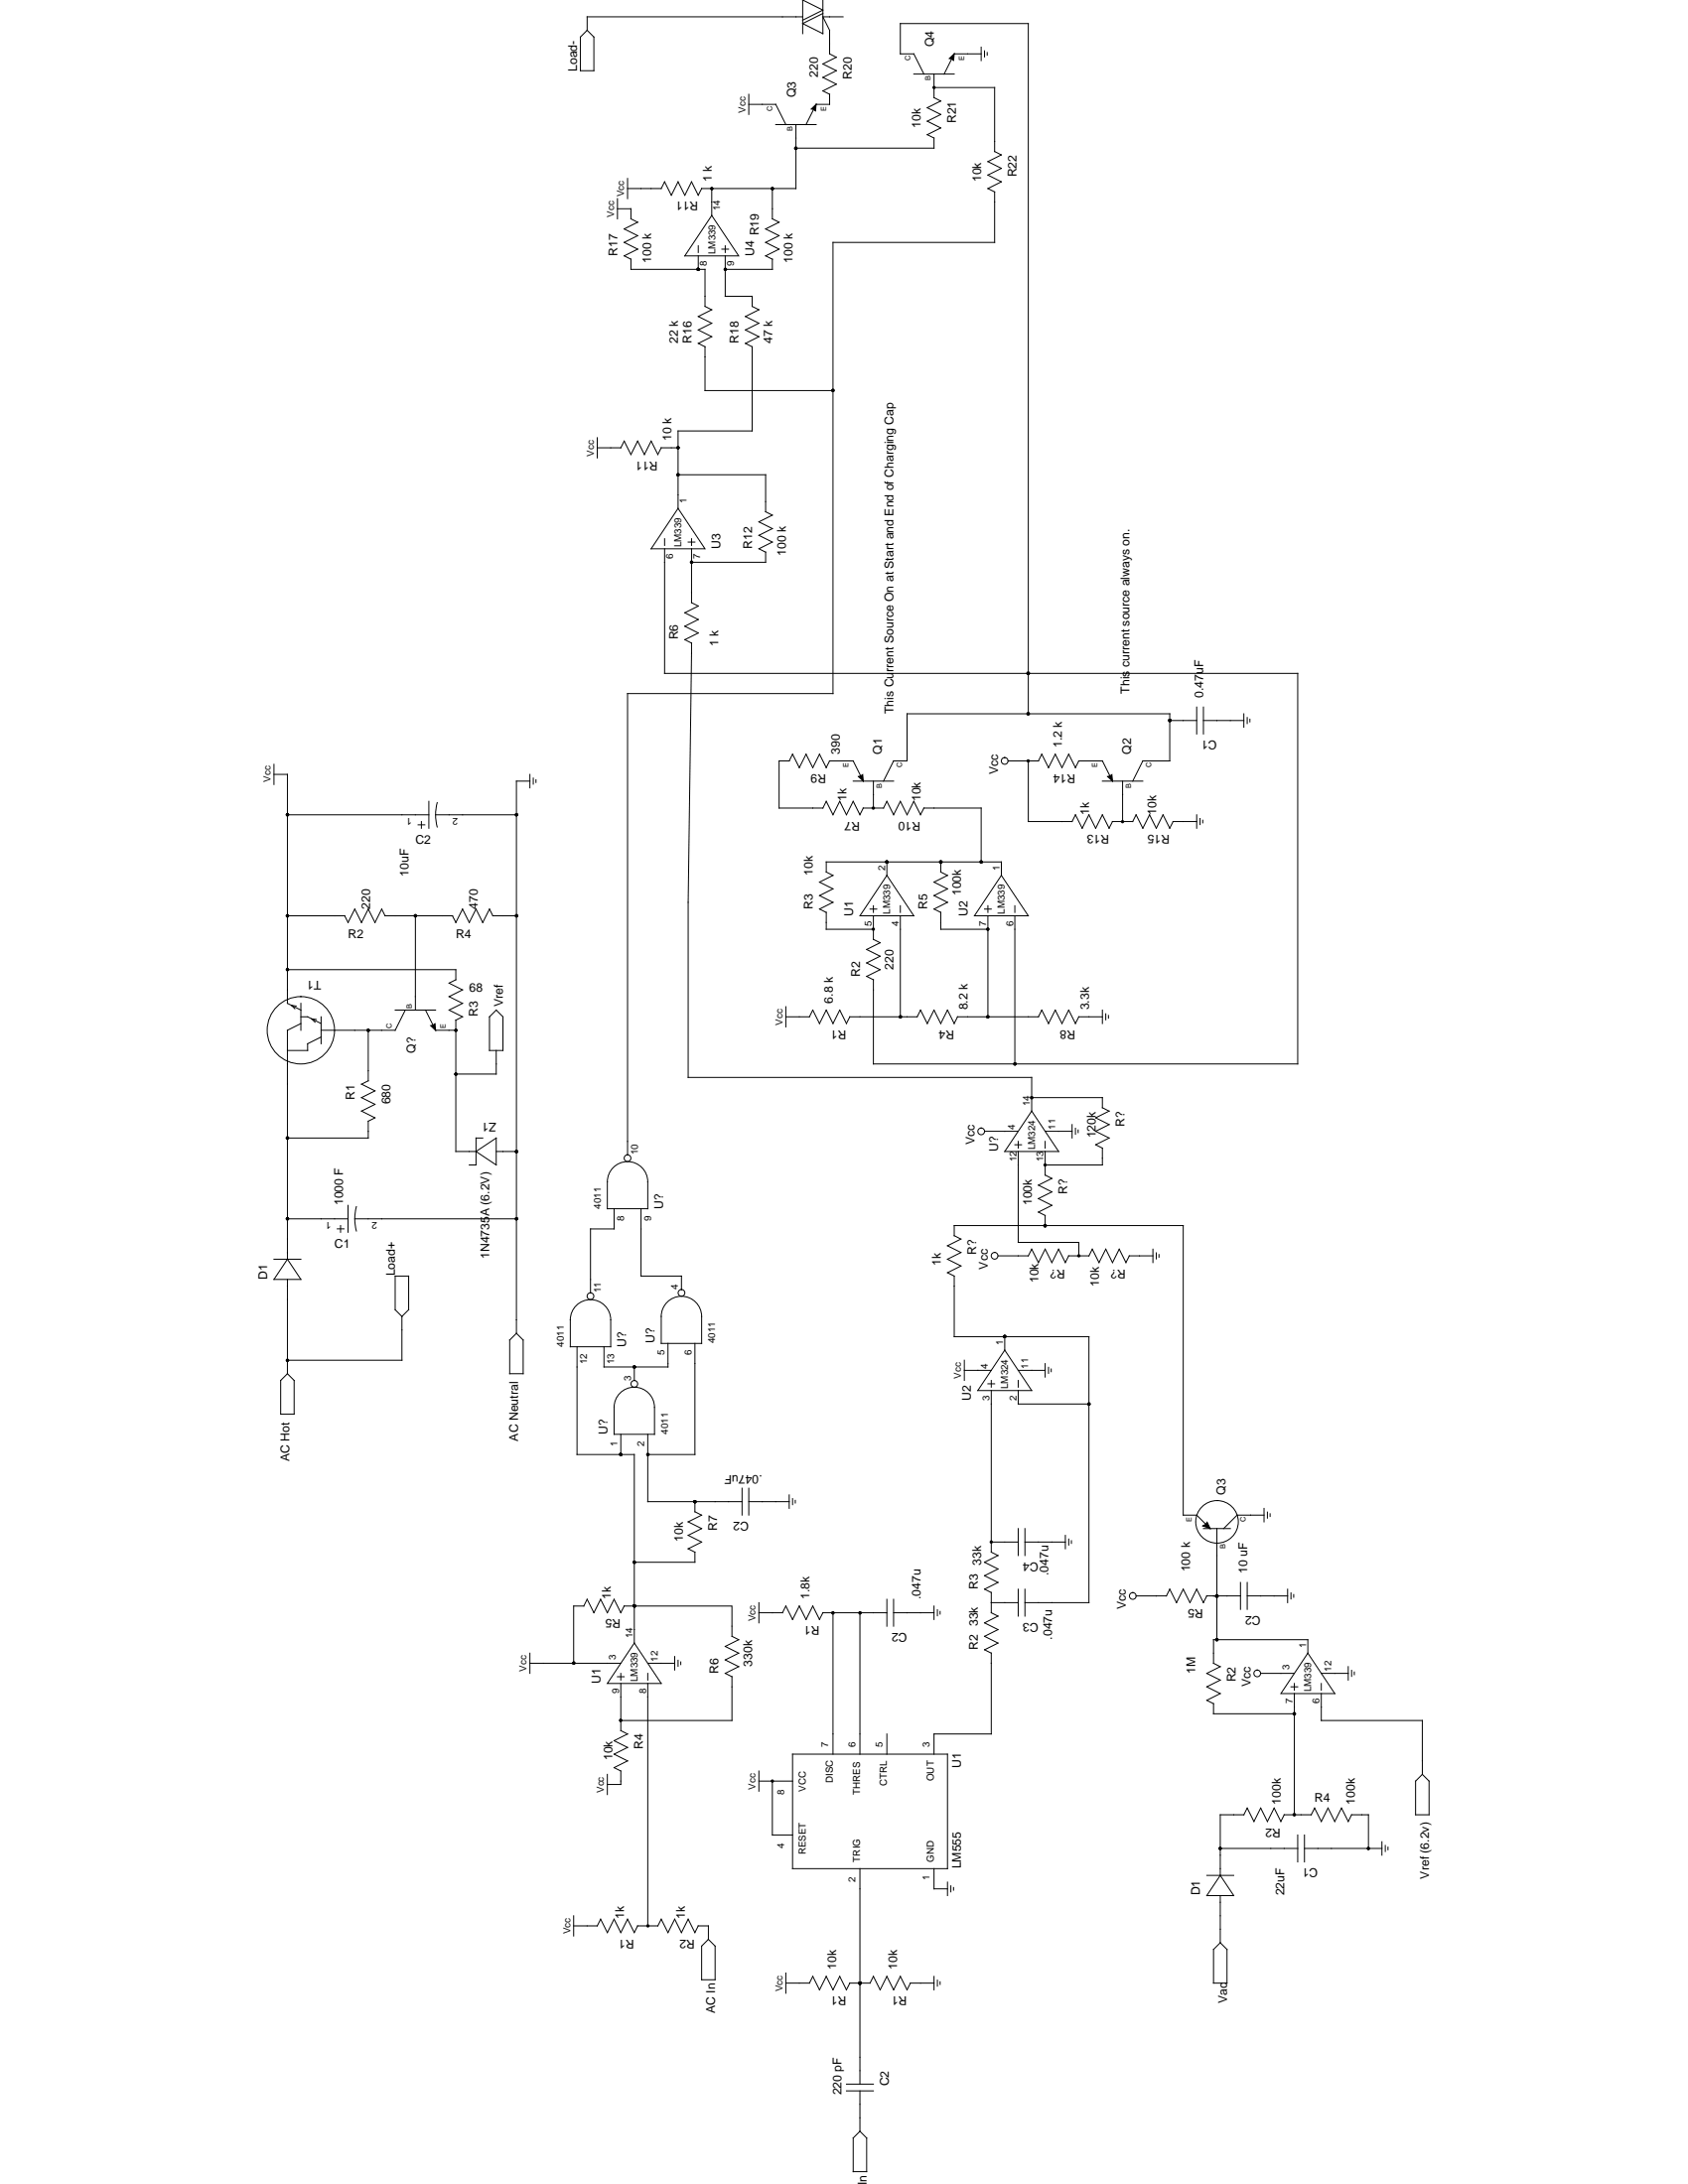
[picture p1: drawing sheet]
<svg xmlns="http://www.w3.org/2000/svg" width="216mm" height="279mm" viewBox="0 0 216 279" stroke-linecap="round" stroke-linejoin="round" font-family="sans-serif">
<g fill="none" stroke="#000" stroke-width=".13">
<path d="M105.2 0v4.3l-2.5-1.3 2.5-1.3M75.1 3.9l.9 .8v4.3h-1.8v-4.3zM95.8 12.1v2.5M95.8 13.4h3.4l1.3 2.5M99.2 15.9h5.2M101.8 15.9v8.2h-12.1M102.7 2.6l2.5-1.3-2.5-1.3v4.3M102.7 2.2h-27.6v1.7M103.8 13.9l.6-.6-.1 .9-.3-.2zM106.1 6.9l.9 .4-1.8 .9 1.8 .8-1.8 .9 1.8 .9-1.8 .8 .9 .5v1.3h-1.7l-1.3 2.5M107.8 2.2h-2.6l.9 1.7v3M116.9 9.5h5.1"/>
<path d="M118.2 9.5l-1.3-2.6h-1.7v-3.9h16.3v88.3M119.5 9.5v3M119.5 12.5l.8 .4-1.7 .9 1.7 .8-1.7 .9 1.7 .9-1.7 .8 .9 .5v1.3h-17.7M119.5 11.2h7.7v8.2M121.4 7.5l.6-.6v.8l-.3-.2zM125.5 6.9h-3.5l-1.2 2.6M125.5 6v1.8M125.9 6.5v.8M126.3 6.7v.4M127.2 19.4l.9 .4-1.7 .9 1.7 .8-1.7 .9 1.7 .9-1.7 .8 .8 .5v6.4h-20.7v57.7h-26.2v59M79 26.7h1.7v1.3l.9 .4-1.8 .9 1.8 .9-1.8 .8 1.8 .9-1.8 .8 .9 .5M79 25.4v2.6"/>
<path d="M80.3 22.8v2.6M80.3 24.1h4.3l.4-.8 .9 1.7 .8-1.7 .9 1.7 .9-1.7 .8 1.7 .4-.9M80.7 33.1v1.4h9.5v4.7l.8 .4-1.7 .9 1.7 .9-1.7 .8 1.7 .9-1.7 .8 .9 .5v5.6h16.3M89.3 31.4v.9M89.3 32.7v1.8M91 27.6l3.5 5.1h-6.9zM91 24.1v3.5M92.3 31.9h.9M92.8 31.4v.9M92.8 37.9h3.4v1.3l.9 .4-1.8 .9 1.8 .9-1.8 .8 1.8 .9-1.8 .8 .9 .4v10.8h-9.5v9.9M92.8 32.7v1.8M98.8 24.1v3.9l.8 .4-1.7 .9 1.7 .9-1.7 .8 1.7 .9-1.7 .8 .9 .5"/>
<path d="M98.8 33.1v1.4h-6v3.4M76.4 57.3h3l.4-.9 .9 1.7 .9-1.7 .8 1.7 .9-1.7 .8 1.7 .5-.8M76.4 56v2.6M86.7 57.3h-2.1M85 68.9v.9M85 70.2v15.9h81v50h-54.3v-10.8M86.7 65l3.5 5.2h-6.9zM86.7 60.7h11.2v4.8l.9 .4-1.7 .9 1.7 .8-1.7 .9 1.7 .8-1.7 .9 .8 .4M88 69.3h.9M88.5 68.9v.9M88.5 70.2v6.9l.8 .4-1.7 .9 1.7 .9-1.7 .8 1.7 .9-1.7 .8M97.9 70.6v1.3h-9.4"/>
<path d="M35 99.1h1.8v29.3l1.7 .8M35 97.8v2.6M67.8 99.9h-1.7v70.7M67.8 99.1v1.7M68.2 99.5v.8M68.6 99.8v.3M87.6 81.8l.9 .5-.5 33.1v22.4h44v4.3M109.1 99.9h5.2M109.8 99.3l.5-.2 .1 .8zM110.4 99.9l-1.3-2.6h-3l-.4 .9-.9-1.7-.8 1.7-.9-1.7-.9 1.7-.8-1.7-.5 .8h-1.3v6.1h5.6l.5-.9 .8 1.7 .9-1.7 .9 1.7 .8-1.7 .9 1.7 .4-.8M111.7 99.9v3.5M113 99.9l1.3-2.6h1.7v-6h33.6v6h-3.4l-1.3 2.6"/>
<path d="M131.5 97.3v7.8h5.6l.5-.9 .8 1.8 .9-1.8 .8 1.8 .9-1.8 .9 1.8 .4-.9M138 97.3h3l1.3 2.6M138 97.3l-.4 .9-.9-1.7-.9 1.7-.8-1.7-.9 1.7-.9-1.7-.4 .8h-3.9M141 99.9h5.2M141.7 99.3l.5-.2 .1 .8zM143.6 99.9v5.2M149.6 92.2h3.5M153.1 90.5v3.4M153.9 90.5v3.4M159.1 92.2h-5.2M159.1 91.3v1.7M159.5 91.8v.8"/>
<path d="M159.9 92v.3M36.8 104.2h18.1M36.8 117.2h7.3M44.1 117.2l.4 .8 .9-1.7 .8 1.7 .9-1.7 .9 1.7 .8-1.7 .5 .9h8.6l.4 .8 .9-1.7 .8 1.7 .9-1.7 .8 1.7 .9-1.7 .4 .9h3.1M53.1 117.2v12M53.5 105.5h.8M53.9 105.1v.9M54.9 102.5v3.5M55.7 104.2h10.4M55.9 102.7a6 6 0 0 0 0 3.1M105.7 118.9h6M110.4 103.4h2.6l.4-.9 .9 1.7 .9-1.7 .8 1.7 .9-1.7 .8 1.7 .5-.8"/>
<path d="M111.3 116.3h.8M111.7 115.9v.8M111.7 117.2v3l.9 .4-1.8 .9 1.8 .8-1.8 .9 1.8 .9-1.8 .8 .9 .4M113.4 110.3v1.7M113.4 112l3.5 5.2h-6.9zM115.2 115.9v.8M115.2 117.2v12.9M118.2 103.4h7.3v6.9M120.3 110.3v1.3l.9 .4-1.7 .9 1.7 .8-1.7 .9 1.7 .8-1.7 .9 .8 .4v2.2h6.1M125.9 116.3h.9M126.4 117.2v12.9M126.4 115.9v.8"/>
<path d="M128.1 112v-1.7h-22.4v1.3l.8 .4-1.7 .9 1.7 .8-1.7 .9 1.7 .8-1.7 .9 .9 .4v2.2M128.1 112l3.4 5.2h-6.9zM129.8 115.9v.8M129.8 117.2v18.9M142.3 105.1h2.6l.4-.9 .9 1.8 .8-1.8 .9 1.8 .9-1.8 .8 1.8 .4-.9M150 105.1h3.1M153.1 104.2v1.8M153.5 104.7v.8M153.8 104.9v.4M36.8 124.1h21.5v1.2l-.9 .5 1.8 .8-1.8 .9 1.8 .9-1.8 .8 1.8 .9-.9 .4M37.9 128.7l-.6-.1 .4 .4M38.5 130.1h.8l1.8 .8"/>
<path d="M38.5 130.9l-1.7 .9v29.3M38.5 128.4v3.4M40.5 130.4l-.6-.1 .4 .5M41.1 132.7l-1.8 .8v.9h-2.5M41.1 130.1v3.4M46.2 138.7l1.8 .9-1.8 .8 1.8 .9-1.8 .8 1.8 .9-.9 .4v2.2h-10.3M47.1 131.8v6.5l-.9 .4M50.5 129.2h5.2M51.8 129.2l-1.3 2.6h-9.4M54.4 129.2l1.3 2.6h2.6M55.1 131.2h.3l.2-.2 .1 .8zM58.3 130.5v16.8h2.6"/>
<path d="M63.5 134.4v3h-5.2M63.5 129.2l.8 .9v4.3h-1.7v-4.3zM100.5 130.1h3l.5-.9 .8 1.7 .9-1.7 .8 1.7 .9-1.7 .9 1.7 .4-.8h8.6l.4-.9 .9 1.7 .9-1.7 .8 1.7 .9-1.7 .8 1.7 .5-.8M100.5 128.8v2.6M122.5 130.1h10.3l.4-.9 .9 1.7 .9-1.7 .8 1.7 .9-1.7 .9 1.7 .4-.8M138 130.1h3M141 129.2v1.7M141.4 129.7v.8M141.8 129.9v.4M36.8 155.9h7.7M43.1 157.2h.9M43.6 156.8v.8"/>
<path d="M44.5 154.2v3.4M45.4 155.9h20.7M45.6 154.4a6 6 0 0 0 0 3.1M60.9 147.3l2.6-1.7v3.4zM61.7 145.6h-.8v3.4h-.9M63.5 147.3h2.6M78.3 149.6a2.58 2.58 0 0 1 2.8-.9 2.58 2.58 0 0 1 1.8 2.5v3.4h-5.2v-3.4l.1-.6 .1-.5zM78.5 154.6v2.6h-3v8.2M82 154.6v8.6h5.2v1.8M122.9 158.5l-.9-.4v-1.3h29.3v37h1.8l1.7 1.8M122.9 158.5l-1.7 .9 1.7 .8-1.7 .9 1.7 .9-1.7 .8 .8 .4v7.8h17.3v34h-8.2M129.8 146.4h.9"/>
<path d="M130.2 144.7h-4.3M130.2 146v.9M130.2 147.3v11.6h7.8v1.8M132 140.4h9v1.3M132 142.1l3.4 5.2h-6.9zM133.7 147.3v3l.8 .5M133.7 144.7h3.4M133.7 146v.9M134.5 150.8l-1.7 .8 1.7 .9-1.7 .8 1.7 .9-1.7 .9 .9 .4v1.3M137.1 143.9v1.7M137.6 144.3v.8M137.9 144.6v.3"/>
<path d="M141 141.7l.9 .4-1.8 .9 1.8 .9-1.8 .8 1.8 .9-1.8 .8 .9 .5v2.1h-7.3M147.5 159.8v1.7M35 161.1h3.5M35.9 176.6l.9-.9 .8 .9v4.3h-1.7zM36.8 163.7v12M36.8 161.1l1.7 2.6h-3.5zM50.5 163.2h1.8v4.4l-.9 .8-.9-.8zM51.4 168.4v5.6h-14.6M65.2 171.4l.9-.8 .8 .8v4.3h-1.7zM73.5 167.2a2.58 2.58 0 0 1 2.9-.8 2.58 2.58 0 0 1 1.7 2.4v3.5h-5.2v-3.5l.1-.5 .2-.6zM73.8 172.3v13.8h7.3v24.1M79.1 178.4a2.58 2.58 0 0 1 2.9-.8 2.58 2.58 0 0 1 1.7 2.4v3.5h-5.2v-3.5l.1-.5 .2-.6z"/>
<path d="M81.1 174.9v1.7M85.1 166.8a2.58 2.58 0 0 1 2.9-.8 2.58 2.58 0 0 1 1.7 2.4v3.5h-5.1v-3.5v-.6l.2-.5zM85.4 171.9v3h-8.1v-2.6M88.9 171.9v14.2h-6M123.3 174v2.6M126.4 177h.8M126.8 175.3h-3.5M126.8 177.9v20.7l.8 .4-1.7 .9 1.7 .8-1.7 .9 1.7 .8-1.7 .9 .9 .4M126.8 176.6v.9M127.6 160.7h3.9l.5-.9 .8 1.7 .9-1.7 .8 1.7 .9-1.7 .9 1.7M128.5 172.7l3.5 5.2h-6.9zM128.5 171v1.7"/>
<path d="M130.2 175.3h3.5M130.2 176.6v.9M130.2 177.9v1.7h9.1M133.7 174.4v1.8M134.1 174.9v.8M134.5 175.1v.4M147.5 160.7h-3.1l-.4 .8-.8-1.7-.9 1.7-.9-1.7-.8 1.7-.9-1.7-.4 .9h-2.6l-.4 .8M147.9 160.3v.8M148.2 160.5v.3M79.4 183.5v2.6M82.9 183.5v8.6h12M88.9 193.4l.8 .4-1.7 .9 1.7 .9-1.7 .8 1.7 .9-1.7 .8 .9 .5v1.3h-7.8"/>
<path d="M88.9 192.1v1.3M94.9 190.4v3.4M95.8 190.4v3.4M100.9 192.1h-5.1M100.9 191.2v1.8M101.4 191.7v.8M101.7 191.9v.4M126.8 197.3h3.4M130.2 195.6v3.4M131.1 195.6v3.4M131.1 197.3h5.2M136.3 196.4v1.7"/>
<path d="M136.7 196.9v.8M137 197.1v.3M153.8 195.2l.4-.2 .2-.3 .4 .9zM153.9 195.6h3.5M155.6 195.6v14.2M161.7 193.8h-3.5l-1.7 1.8M161.7 193v1.7M162.1 193.4v.8M162.5 193.7v.3M67.8 211.5v2.6M67.8 212.8h11.6M79 214.5h.8"/>
<path d="M79.4 215.4v6M79.4 214.1v.8M79.8 205.5h13.8v3.8l.9 .5-1.7 .8 1.7 .9-1.7 .9 1.7 .8-1.7 .9M79.8 205.5l-.4 .8-.9-1.7-.8 1.7-.9-1.7-.8 1.7-.9-1.7-.4 .9h-1.3v7.3M81.1 210.2l3.5 5.2h-6.9zM82.9 215.4v31M82.9 212.8h3.4M82.9 214.1v.8M86.3 211.9v1.7M86.7 212.4v.8M87.1 212.6v.4M92.8 214.1l.8 .4v5.6h-14.2"/>
<path d="M97.1 205v2.6M105.2 206.3h8.2M105.2 206.3l-.4 .9-.8-1.7-.9 1.7-.9-1.7-.8 1.7-.9-1.7-.4 .8h-3M106.5 206.3v18.1M110 206.3v18.1M113.4 204.6v3.4M114.3 204.6v3.4M114.3 206.3h5.2M119.5 205.5v1.7M119.9 205.9v.8M120.2 206.1v.4M125.9 211.1l.9 .4v10.3h-7.3v2.6"/>
<path d="M126.8 205h3.4M126.8 203.7v2.6l.8 .5-1.7 .8 1.7 .9-1.7 .8 1.7 .9-1.7 .9M130.2 203.3v3.5M131.1 203.3v3.5M154.4 217.5l.8 .5v1.2h10.4M154.4 204.2l-.5 .8-.8-1.7-.9 1.7-.9-1.7-.8 1.7-.9-1.7-.4 .9h-3.9M156.1 213.2l-1.7 .9 1.7 .8-1.7 .9 1.7 .9-1.7 .8M158.7 204.2h-4.4M158.7 202.4v3.5M159.5 202.4v3.5M159.5 204.2h5.2M161.2 214.1h4.4"/>
<path d="M164.7 203.3v1.7M165.1 203.8v.8M165.1 215.8h.9M165.5 204v.3M165.6 215.4v.8M165.6 216.7v15.5M167.3 209.8h-12.1v3l.9 .4M167.3 209.8v1.7M167.3 211.5l3.4 5.2h-6.9zM169 215.4v.8M169 216.7v3.4h12.9v6.9M169 214.1h3.4"/>
<path d="M172.4 213.2v1.7M172.9 213.7v.8M173.2 213.9v.3M77.7 227v2.6M79.4 221.4l.9 .4-1.8 .9 1.8 .9-1.8 .8 1.8 .9-1.8 .8 .9 .5v1.7h-1.7M97.1 227.9h4.3M97.1 226.6v2.6M98.8 227.9v6.8h2.6M101.4 224.4h19.8v14.7h-19.8zM110 239.1v27.5M113.4 221.8v2.6M119.5 239.1v2.5h1.7"/>
<path d="M154.4 239.9h3.4M156.1 239.9l1.7 2.6h-3.4zM156.1 236.5h9.9M164.3 232.2l-.5 .8-.8-1.7-.9 1.7-.9-1.7-.8 1.7-.9-1.7-.4 .9h-3v7.7M166 234.7v3.5M166.8 234.7v3.5M166.8 236.5h10M167.7 232.2l.4-.9 .9 1.7 .9-1.7 .8 1.7 .9-1.7 .8 1.7 .5-.8h2.1v4.3M167.7 232.2h-3.5M176.8 235.6v1.7M177.2 236.1v.8M177.5 236.3v.3"/>
<path d="M181.1 227.9l.8-.9 .9 .9v4.3h-1.7zM73.4 245.1v2.6M73.4 246.4h3l.4-.9 .9 1.7 .8-1.7 .9 1.7 .9-1.7 .8 1.7 .5-.8M81.5 246.4h2.6l.5-.9 .8 1.7 .9-1.7 .9 1.7 .8-1.7 .9 1.7 .4-.8M89.3 246.4h1.3v1.7M90.6 248.1l.9 .9v4.3h-1.8v-4.3zM100.5 252.4v2.6M105.7 252.8l.8 1.8 .9-1.8 .9 1.8 .4-.9h2.6l.4-.9 .9 1.8 .8-1.8 .9 1.8 .9-1.8 .8 1.8 .4-.9M105.7 252.8l-.9 1.8-.8-1.8-.5 .9h-3M116.4 253.7h3.1M119.5 252.8v1.8M119.9 253.3v.8"/>
<path d="M120.2 253.5v.4M121.2 240.8v1.7M121.6 241.3v.7M122 241.5v.3M156.1 248.5l.8 .9v4.3h-1.7v-4.3zM156.1 242.5v6M108.3 266.6h3.4M108.3 267.5h3.4M110 267.5v5.2M110 272.7l.8 .8v4.3h-1.7v-4.3z"/>
<circle cx="128.5" cy="97.3" r=".43"/>
<circle cx="38.5" cy="131.8" r="4.3"/>
<circle cx="80.3" cy="148.2" r=".43"/>
<circle cx="125.5" cy="144.7" r=".43"/>
<circle cx="75.5" cy="165.8" r=".43"/>
<circle cx="81.1" cy="177" r=".43"/>
<circle cx="87.2" cy="165.4" r=".43"/>
<circle cx="127.2" cy="160.7" r=".43"/>
<circle cx="155.7" cy="194.7" r="2.72"/>
<circle cx="144.9" cy="204.2" r=".43"/>
<circle cx="160.8" cy="214.1" r=".43"/>
</g>
<g fill="#000">
<path d="M103.8 13.9l.6-.6-.1 .9-.3-.2zM121.4 7.5l.6-.6v.8l-.3-.2zM109.8 99.3l.5-.2 .1 .8zM141.7 99.3l.5-.2 .1 .8zM55.1 131.2h.3l.2-.2 .1 .8zM153.8 195.2l.4-.2 .2-.3 .4 .9z"/>
<circle cx="101.8" cy="19" r=".22"/>
<circle cx="119.5" cy="11.2" r=".22"/>
<circle cx="89.3" cy="34.5" r=".22"/>
<circle cx="91" cy="24.1" r=".22"/>
<circle cx="92.8" cy="34.5" r=".22"/>
<circle cx="98.8" cy="24.1" r=".22"/>
<circle cx="86.7" cy="57.3" r=".22"/>
<circle cx="106.5" cy="50" r=".22"/>
<circle cx="86.7" cy="60.7" r=".22"/>
<circle cx="88.5" cy="71.9" r=".22"/>
<circle cx="131.5" cy="91.3" r=".22"/>
<circle cx="131.5" cy="97.3" r=".22"/>
<circle cx="131.5" cy="86.1" r=".22"/>
<circle cx="149.6" cy="92.2" r=".22"/>
<circle cx="36.8" cy="117.2" r=".22"/>
<circle cx="36.8" cy="104.2" r=".22"/>
<circle cx="53.1" cy="117.2" r=".22"/>
<circle cx="66.1" cy="117.2" r=".22"/>
<circle cx="66.1" cy="104.2" r=".22"/>
<circle cx="111.7" cy="118.9" r=".22"/>
<circle cx="111.7" cy="103.4" r=".22"/>
<circle cx="113.4" cy="110.3" r=".22"/>
<circle cx="120.3" cy="110.3" r=".22"/>
<circle cx="125.5" cy="110.3" r=".22"/>
<circle cx="126.3" cy="118.9" r=".22"/>
<circle cx="143.6" cy="105.1" r=".22"/>
<circle cx="36.8" cy="124" r=".22"/>
<circle cx="47.1" cy="131.8" r=".22"/>
<circle cx="58.3" cy="137.4" r=".22"/>
<circle cx="58.3" cy="131.8" r=".22"/>
<circle cx="115.2" cy="130.1" r=".22"/>
<circle cx="126.3" cy="130.1" r=".22"/>
<circle cx="129.8" cy="136.1" r=".22"/>
<circle cx="36.8" cy="155.9" r=".22"/>
<circle cx="36.8" cy="145.6" r=".22"/>
<circle cx="66.1" cy="147.3" r=".22"/>
<circle cx="66.1" cy="155.9" r=".22"/>
<circle cx="132" cy="140.4" r=".22"/>
<circle cx="133.7" cy="156.8" r=".22"/>
<circle cx="133.7" cy="149" r=".22"/>
<circle cx="36.8" cy="174" r=".22"/>
<circle cx="81.1" cy="174.9" r=".22"/>
<circle cx="128.5" cy="171" r=".22"/>
<circle cx="138" cy="160.7" r=".22"/>
<circle cx="139.3" cy="179.6" r=".22"/>
<circle cx="79.4" cy="186.1" r=".22"/>
<circle cx="81.1" cy="199.9" r=".22"/>
<circle cx="82.9" cy="186.1" r=".22"/>
<circle cx="88.9" cy="192.1" r=".22"/>
<circle cx="126.8" cy="197.3" r=".22"/>
<circle cx="73.4" cy="212.8" r=".22"/>
<circle cx="81.1" cy="205.4" r=".22"/>
<circle cx="106.5" cy="206.3" r=".22"/>
<circle cx="110" cy="206.3" r=".22"/>
<circle cx="155.6" cy="204.2" r=".22"/>
<circle cx="155.6" cy="209.8" r=".22"/>
<circle cx="165.5" cy="219.2" r=".22"/>
<circle cx="79.4" cy="220.1" r=".22"/>
<circle cx="98.8" cy="227.9" r=".22"/>
<circle cx="156.1" cy="236.5" r=".22"/>
<circle cx="165.5" cy="232.2" r=".22"/>
<circle cx="175" cy="236.5" r=".22"/>
<circle cx="82.9" cy="246.4" r=".22"/>
<circle cx="110" cy="253.7" r=".22"/>
</g>
<g font-size="1.6">
<text x="73.8" y="9.1" transform="rotate(-90 73.8 9.1)">Load-</text>
<text x="104.6" y="9.9" transform="rotate(-90 104.6 9.9)">220</text>
<text x="108.9" y="10.2" transform="rotate(-90 108.9 10.2)">R20</text>
<text x="119.5" y="6" transform="rotate(-90 119.5 6)">Q4</text>
<text x="101.8" y="12.5" transform="rotate(-90 101.8 12.5)">Q3</text>
<text x="117.7" y="16.4" transform="rotate(-90 117.7 16.4)">10k</text>
<text x="122.3" y="15.8" transform="rotate(-90 122.3 15.8)">R21</text>
<text x="91" y="23.3" transform="rotate(-90 91 23.3)">1 k</text>
<text x="125.5" y="23.3" transform="rotate(-90 125.5 23.3)">10k</text>
<text x="130" y="22.7" transform="rotate(-90 130 22.7)">R22</text>
<text x="89.3" y="25.8" transform="rotate(-180 89.3 25.8)">R11</text>
<text x="79" y="32.7" transform="rotate(-90 79 32.7)">R17</text>
<text x="83.3" y="33.6" transform="rotate(-90 83.3 33.6)">100 k</text>
<text x="96.4" y="32.7" transform="rotate(-90 96.4 32.7)">U4</text>
<text x="97.1" y="30.2" transform="rotate(-90 97.1 30.2)">R19</text>
<text x="101.4" y="33.6" transform="rotate(-90 101.4 33.6)">100 k</text>
<text x="86.7" y="43.9" transform="rotate(-90 86.7 43.9)">22 k</text>
<text x="88.5" y="43.9" transform="rotate(-90 88.5 43.9)">R16</text>
<text x="94.5" y="43.9" transform="rotate(-90 94.5 43.9)">R18</text>
<text x="98.8" y="43.9" transform="rotate(-90 98.8 43.9)">47 k</text>
<text x="84.1" y="59" transform="rotate(-180 84.1 59)">R11</text>
<text x="85.9" y="56.4" transform="rotate(-90 85.9 56.4)">10 k</text>
<text x="92.2" y="70.2" transform="rotate(-90 92.2 70.2)">U3</text>
<text x="96.2" y="70.2" transform="rotate(-90 96.2 70.2)">R12</text>
<text x="100.5" y="71.1" transform="rotate(-90 100.5 71.1)">100 k</text>
<text x="86.7" y="81.8" transform="rotate(-90 86.7 81.8)">R6</text>
<text x="91.9" y="82.7" transform="rotate(-90 91.9 82.7)">1 k</text>
<text x="144.4" y="88.7" transform="rotate(-90 144.4 88.7)">This current source always on.</text>
<text x="153.9" y="89.3" transform="rotate(-90 153.9 89.3)">0.47uF</text>
<text x="114.3" y="91.3" transform="rotate(-90 114.3 91.3)">This Current Source On at Start and End of Charging Cap</text>
<text x="135.8" y="95.6" transform="rotate(-90 135.8 95.6)">1.2 k</text>
<text x="155.6" y="94.8" transform="rotate(-180 155.6 94.8)">C1</text>
<text x="105.7" y="99.1" transform="rotate(-180 105.7 99.1)">R9</text>
<text x="107.4" y="96.5" transform="rotate(-90 107.4 96.5)">390</text>
<text x="112.8" y="96.5" transform="rotate(-90 112.8 96.5)">Q1</text>
<text x="127.6" y="99.1" transform="rotate(-90 127.6 99.1)">Vcc</text>
<text x="137.6" y="99.1" transform="rotate(-180 137.6 99.1)">R14</text>
<text x="144.7" y="96.5" transform="rotate(-90 144.7 96.5)">Q2</text>
<text x="53.1" y="107.9">C2</text>
<text x="108.3" y="102.5" transform="rotate(-90 108.3 102.5)">1k</text>
<text x="110" y="105.1" transform="rotate(-180 110 105.1)">R7</text>
<text x="117.7" y="105.1" transform="rotate(-180 117.7 105.1)">R10</text>
<text x="117.7" y="102.5" transform="rotate(-90 117.7 102.5)">10k</text>
<text x="139.3" y="104.2" transform="rotate(-90 139.3 104.2)">1k</text>
<text x="141.9" y="106.8" transform="rotate(-180 141.9 106.8)">R13</text>
<text x="147.9" y="104.2" transform="rotate(-90 147.9 104.2)">10k</text>
<text x="149.6" y="106.8" transform="rotate(-180 149.6 106.8)">R15</text>
<text x="52.3" y="112.1" transform="rotate(-90 52.3 112.1)">10uF</text>
<text x="104" y="112" transform="rotate(-90 104 112)">10k</text>
<text x="44.5" y="120">R2</text>
<text x="47.3" y="116.3" transform="rotate(-90 47.3 116.3)">220</text>
<text x="58.3" y="120">R4</text>
<text x="61.1" y="116.3" transform="rotate(-90 61.1 116.3)">470</text>
<text x="104" y="116.3" transform="rotate(-90 104 116.3)">R3</text>
<text x="109.1" y="117.2" transform="rotate(-90 109.1 117.2)">U1</text>
<text x="118.6" y="116.3" transform="rotate(-90 118.6 116.3)">R5</text>
<text x="122.9" y="114.6" transform="rotate(-90 122.9 114.6)">100k</text>
<text x="123.8" y="117.2" transform="rotate(-90 123.8 117.2)">U2</text>
<text x="41.1" y="125.5" transform="rotate(-180 41.1 125.5)">T1</text>
<text x="110" y="124.9" transform="rotate(-90 110 124.9)">R2</text>
<text x="114.3" y="124.1" transform="rotate(-90 114.3 124.1)">220</text>
<text x="60" y="126.9">68</text>
<text x="61.1" y="130.1" transform="rotate(-90 61.1 130.1)">R3</text>
<text x="64.3" y="128.8" transform="rotate(-90 64.3 128.8)">Vref</text>
<text x="106.5" y="128.4" transform="rotate(-90 106.5 128.4)">6.8 k</text>
<text x="108.3" y="131.8" transform="rotate(-180 108.3 131.8)">R1</text>
<text x="122" y="131.8" transform="rotate(-180 122 131.8)">R4</text>
<text x="123.8" y="129.2" transform="rotate(-90 123.8 129.2)">8.2 k</text>
<text x="137.6" y="131.8" transform="rotate(-180 137.6 131.8)">R8</text>
<text x="139.3" y="129.2" transform="rotate(-90 139.3 129.2)">3.3k</text>
<text x="53.1" y="134.7" transform="rotate(-90 53.1 134.7)">Q?</text>
<text x="45.4" y="140.7" transform="rotate(-90 45.4 140.7)">R1</text>
<text x="49.9" y="141.3" transform="rotate(-90 49.9 141.3)">680</text>
<text x="63.5" y="143.6" transform="rotate(-180 63.5 143.6)">Z1</text>
<text x="124.6" y="146.4" transform="rotate(-90 124.6 146.4)">Vcc</text>
<text x="127.6" y="147.3" transform="rotate(-90 127.6 147.3)">U?</text>
<text x="140.1" y="145.6" transform="rotate(-90 140.1 145.6)">120k</text>
<text x="143.8" y="144.1" transform="rotate(-90 143.8 144.1)">R?</text>
<text x="43.9" y="154.2" transform="rotate(-90 43.9 154.2)">1000 F</text>
<text x="84.8" y="154.6" transform="rotate(-90 84.8 154.6)">U?</text>
<text x="132" y="154.2" transform="rotate(-90 132 154.2)">100k</text>
<text x="136.5" y="152.7" transform="rotate(-90 136.5 152.7)">R?</text>
<text x="42.8" y="159.6">C1</text>
<text x="62.6" y="161" transform="rotate(-90 62.6 161)">1N4735A (6.2V)</text>
<text x="120.3" y="162" transform="rotate(-90 120.3 162)">1k</text>
<text x="124.9" y="160.5" transform="rotate(-90 124.9 160.5)">R?</text>
<text x="34.2" y="163.7" transform="rotate(-90 34.2 163.7)">D1</text>
<text x="50.5" y="163.2" transform="rotate(-90 50.5 163.2)">Load+</text>
<text x="126.4" y="162.4" transform="rotate(-90 126.4 162.4)">Vcc</text>
<text x="132.8" y="164.1" transform="rotate(-90 132.8 164.1)">10k</text>
<text x="136.3" y="162.4" transform="rotate(-180 136.3 162.4)">R?</text>
<text x="140.6" y="164.5" transform="rotate(-90 140.6 164.5)">10k</text>
<text x="144" y="162.4" transform="rotate(-180 144 162.4)">R?</text>
<text x="80.1" y="172.3" transform="rotate(-90 80.1 172.3)">U?</text>
<text x="83.7" y="171.9" transform="rotate(-90 83.7 171.9)">U?</text>
<text x="124.2" y="179.2" transform="rotate(-90 124.2 179.2)">U2</text>
<text x="66.3" y="184.4" transform="rotate(-90 66.3 184.4)">AC Neutral</text>
<text x="77.7" y="183.5" transform="rotate(-90 77.7 183.5)">U?</text>
<text x="37" y="186.9" transform="rotate(-90 37 186.9)">AC Hot</text>
<text x="97.5" y="188.7" transform="rotate(-180 97.5 188.7)">.047uF</text>
<text x="156.7" y="191.2" transform="rotate(-90 156.7 191.2)">Q3</text>
<text x="87.4" y="197.2" transform="rotate(-90 87.4 197.2)">10k</text>
<text x="91.7" y="195.8" transform="rotate(-90 91.7 195.8)">R7</text>
<text x="95.8" y="194.7" transform="rotate(-180 95.8 194.7)">C2</text>
<text x="125.1" y="203.3" transform="rotate(-90 125.1 203.3)">R3</text>
<text x="125.5" y="200.3" transform="rotate(-90 125.5 200.3)">33k</text>
<text x="132.8" y="199.9" transform="rotate(-180 132.8 199.9)">C4</text>
<text x="134.1" y="201.6" transform="rotate(-90 134.1 201.6)">.047u</text>
<text x="152.2" y="201.1" transform="rotate(-90 152.2 201.1)">100 k</text>
<text x="159.5" y="201.3" transform="rotate(-90 159.5 201.3)">10 uF</text>
<text x="78.1" y="204.6" transform="rotate(-90 78.1 204.6)">1k</text>
<text x="79.4" y="207.2" transform="rotate(-180 79.4 207.2)">R5</text>
<text x="103.5" y="204.6" transform="rotate(-90 103.5 204.6)">1.8k</text>
<text x="104.8" y="208" transform="rotate(-180 104.8 208)">R1</text>
<text x="116" y="208.9" transform="rotate(-180 116 208.9)">C2</text>
<text x="117.7" y="204.6" transform="rotate(-90 117.7 204.6)">.047u</text>
<text x="132.8" y="207.6" transform="rotate(-180 132.8 207.6)">C3</text>
<text x="134.5" y="209.8" transform="rotate(-90 134.5 209.8)">.047u</text>
<text x="144" y="205.9" transform="rotate(-90 144 205.9)">Vcc</text>
<text x="153.9" y="205.9" transform="rotate(-180 153.9 205.9)">R5</text>
<text x="161.2" y="206.8" transform="rotate(-180 161.2 206.8)">C2</text>
<text x="76.8" y="215.4" transform="rotate(-90 76.8 215.4)">U1</text>
<text x="91.9" y="214.1" transform="rotate(-90 91.9 214.1)">R6</text>
<text x="96.2" y="213.2" transform="rotate(-90 96.2 213.2)">330k</text>
<text x="125.1" y="211.1" transform="rotate(-90 125.1 211.1)">R2 33k</text>
<text x="152.9" y="214.1" transform="rotate(-90 152.9 214.1)">1M</text>
<text x="158" y="215.2" transform="rotate(-90 158 215.2)">R2</text>
<text x="160" y="215.8" transform="rotate(-90 160 215.8)">Vcc</text>
<text x="78.3" y="225.2" transform="rotate(-90 78.3 225.2)">10k</text>
<text x="82.2" y="223.8" transform="rotate(-90 82.2 223.8)">R4</text>
<text x="122.9" y="226.1" transform="rotate(-90 122.9 226.1)">U1</text>
<text x="163.8" y="230.9" transform="rotate(-90 163.8 230.9)">100k</text>
<text x="163.8" y="233.9" transform="rotate(-180 163.8 233.9)">R2</text>
<text x="168.1" y="230.4">R4</text>
<text x="173.3" y="230.9" transform="rotate(-90 173.3 230.9)">100k</text>
<text x="122.9" y="239.1" transform="rotate(-90 122.9 239.1)">LM555</text>
<text x="168.6" y="239.1" transform="rotate(-180 168.6 239.1)">C1</text>
<text x="79.8" y="245.5" transform="rotate(-90 79.8 245.5)">1k</text>
<text x="87.6" y="245.5" transform="rotate(-90 87.6 245.5)">1k</text>
<text x="153.5" y="242.5" transform="rotate(-90 153.5 242.5)">D1</text>
<text x="164.3" y="242.5" transform="rotate(-90 164.3 242.5)">22uF</text>
<text x="182.8" y="240.3" transform="rotate(-90 182.8 240.3)">Vref (6.2v)</text>
<text x="81.1" y="248.1" transform="rotate(-180 81.1 248.1)">R1</text>
<text x="88.9" y="248.1" transform="rotate(-180 88.9 248.1)">R2</text>
<text x="107" y="252" transform="rotate(-90 107 252)">10k</text>
<text x="114.7" y="252" transform="rotate(-90 114.7 252)">10k</text>
<text x="91.5" y="257.6" transform="rotate(-90 91.5 257.6)">AC In</text>
<text x="108.3" y="255.4" transform="rotate(-180 108.3 255.4)">R1</text>
<text x="116" y="255.4" transform="rotate(-180 116 255.4)">R1</text>
<text x="156.9" y="256.3" transform="rotate(-90 156.9 256.3)">Vac</text>
<text x="107.6" y="268" transform="rotate(-90 107.6 268)">220 pF</text>
<text x="113.7" y="266.9" transform="rotate(-90 113.7 266.9)">C2</text>
<text x="110.8" y="279.5" transform="rotate(-90 110.8 279.5)">In</text>
</g>
<g font-size="1.2">
<text x="95.3" y="14.4" transform="rotate(-90 95.3 14.4)">Vcc</text>
<text x="78.5" y="27.8" transform="rotate(-90 78.5 27.8)">Vcc</text>
<text x="79.8" y="25.2" transform="rotate(-90 79.8 25.2)">Vcc</text>
<text x="92.1" y="26.9" transform="rotate(-90 92.1 26.9)">14</text>
<text x="90.4" y="34" transform="rotate(-90 90.4 34)">8</text>
<text x="91.5" y="32.5" transform="rotate(-90 91.5 32.5)">LM339</text>
<text x="93.9" y="34" transform="rotate(-90 93.9 34)">9</text>
<text x="76" y="58.4" transform="rotate(-90 76 58.4)">Vcc</text>
<text x="87.8" y="64.4" transform="rotate(-90 87.8 64.4)">1</text>
<text x="86.1" y="71.5" transform="rotate(-90 86.1 71.5)">6</text>
<text x="87.2" y="70" transform="rotate(-90 87.2 70)">LM339</text>
<text x="89.6" y="71.5" transform="rotate(-90 89.6 71.5)">7</text>
<text x="34.6" y="100.1" transform="rotate(-90 34.6 100.1)">Vcc</text>
<text x="52.7" y="104.7" transform="rotate(-180 52.7 104.7)">1</text>
<text x="58.6" y="104.7" transform="rotate(-180 58.6 104.7)">2</text>
<text x="113.2" y="111.3" transform="rotate(-90 113.2 111.3)">2</text>
<text x="127.9" y="111.3" transform="rotate(-90 127.9 111.3)">1</text>
<text x="111.5" y="118.5" transform="rotate(-90 111.5 118.5)">5</text>
<text x="113.9" y="116.9" transform="rotate(-90 113.9 116.9)">LM339</text>
<text x="114.9" y="118.5" transform="rotate(-90 114.9 118.5)">4</text>
<text x="126.1" y="118.5" transform="rotate(-90 126.1 118.5)">7</text>
<text x="128.5" y="116.9" transform="rotate(-90 128.5 116.9)">LM339</text>
<text x="129.6" y="118.5" transform="rotate(-90 129.6 118.5)">6</text>
<text x="100.1" y="131.2" transform="rotate(-90 100.1 131.2)">Vcc</text>
<text x="131.7" y="141.5" transform="rotate(-90 131.7 141.5)">14</text>
<text x="81.6" y="147.7" transform="rotate(-90 81.6 147.7)">10</text>
<text x="129.8" y="144.5" transform="rotate(-90 129.8 144.5)">4</text>
<text x="130" y="148.6" transform="rotate(-90 130 148.6)">12</text>
<text x="132.4" y="147.1" transform="rotate(-90 132.4 147.1)">LM324</text>
<text x="133.5" y="148.6" transform="rotate(-90 133.5 148.6)">13</text>
<text x="135" y="144.5" transform="rotate(-90 135 144.5)">11</text>
<text x="76.9" y="154.6" transform="rotate(-90 76.9 154.6)">4011</text>
<text x="42.4" y="156.4" transform="rotate(-180 42.4 156.4)">1</text>
<text x="48.2" y="156.4" transform="rotate(-180 48.2 156.4)">2</text>
<text x="79.8" y="156.2" transform="rotate(-90 79.8 156.2)">8</text>
<text x="83.3" y="156.2" transform="rotate(-90 83.3 156.2)">9</text>
<text x="76.9" y="165.4" transform="rotate(-90 76.9 165.4)">11</text>
<text x="86.7" y="165" transform="rotate(-90 86.7 165)">4</text>
<text x="72.1" y="172.3" transform="rotate(-90 72.1 172.3)">4011</text>
<text x="85" y="173.4" transform="rotate(-90 85 173.4)">5</text>
<text x="88.5" y="173.4" transform="rotate(-90 88.5 173.4)">6</text>
<text x="91.5" y="171.9" transform="rotate(-90 91.5 171.9)">4011</text>
<text x="128.3" y="172.1" transform="rotate(-90 128.3 172.1)">1</text>
<text x="75.1" y="174.5" transform="rotate(-90 75.1 174.5)">12</text>
<text x="78.6" y="174.5" transform="rotate(-90 78.6 174.5)">13</text>
<text x="80.7" y="176.6" transform="rotate(-90 80.7 176.6)">3</text>
<text x="122.9" y="176.4" transform="rotate(-90 122.9 176.4)">Vcc</text>
<text x="126.4" y="175.1" transform="rotate(-90 126.4 175.1)">4</text>
<text x="126.6" y="179.2" transform="rotate(-90 126.6 179.2)">3</text>
<text x="128.9" y="177.7" transform="rotate(-90 128.9 177.7)">LM324</text>
<text x="130" y="179.2" transform="rotate(-90 130 179.2)">2</text>
<text x="131.5" y="175.1" transform="rotate(-90 131.5 175.1)">11</text>
<text x="79" y="185" transform="rotate(-90 79 185)">1</text>
<text x="82.4" y="185" transform="rotate(-90 82.4 185)">2</text>
<text x="85.4" y="183.5" transform="rotate(-90 85.4 183.5)">4011</text>
<text x="80.9" y="209.6" transform="rotate(-90 80.9 209.6)">14</text>
<text x="96.6" y="207.4" transform="rotate(-90 96.6 207.4)">Vcc</text>
<text x="67.3" y="213.9" transform="rotate(-90 67.3 213.9)">Vcc</text>
<text x="78.8" y="212.4" transform="rotate(-90 78.8 212.4)">3</text>
<text x="81.6" y="215.2" transform="rotate(-90 81.6 215.2)">LM339</text>
<text x="84.1" y="212.6" transform="rotate(-90 84.1 212.6)">12</text>
<text x="164.9" y="213.6" transform="rotate(-90 164.9 213.6)">3</text>
<text x="167.1" y="210.8" transform="rotate(-90 167.1 210.8)">1</text>
<text x="170.3" y="213.9" transform="rotate(-90 170.3 213.9)">12</text>
<text x="79.2" y="216.7" transform="rotate(-90 79.2 216.7)">9</text>
<text x="82.6" y="216.7" transform="rotate(-90 82.6 216.7)">8</text>
<text x="165.3" y="218" transform="rotate(-90 165.3 218)">7</text>
<text x="167.7" y="216.4" transform="rotate(-90 167.7 216.4)">LM339</text>
<text x="168.8" y="218" transform="rotate(-90 168.8 218)">6</text>
<text x="105.9" y="223.6" transform="rotate(-90 105.9 223.6)">7</text>
<text x="109.4" y="223.6" transform="rotate(-90 109.4 223.6)">6</text>
<text x="112.9" y="223.6" transform="rotate(-90 112.9 223.6)">5</text>
<text x="118.9" y="223.6" transform="rotate(-90 118.9 223.6)">3</text>
<text x="119.5" y="227.9" transform="rotate(-90 119.5 227.9)">OUT</text>
<text x="77.3" y="229.4" transform="rotate(-90 77.3 229.4)">Vcc</text>
<text x="96.6" y="228.9" transform="rotate(-90 96.6 228.9)">Vcc</text>
<text x="100.3" y="229.6" transform="rotate(-90 100.3 229.6)">8</text>
<text x="103.1" y="229.2" transform="rotate(-90 103.1 229.2)">VCC</text>
<text x="106.5" y="228.1" transform="rotate(-90 106.5 228.1)">DISC</text>
<text x="110" y="229.6" transform="rotate(-90 110 229.6)">THRES</text>
<text x="113.5" y="228.5" transform="rotate(-90 113.5 228.5)">CTRL</text>
<text x="100.3" y="236.5" transform="rotate(-90 100.3 236.5)">4</text>
<text x="103.1" y="237.3" transform="rotate(-90 103.1 237.3)">RESET</text>
<text x="110" y="238.2" transform="rotate(-90 110 238.2)">TRIG</text>
<text x="119.5" y="238.2" transform="rotate(-90 119.5 238.2)">GND</text>
<text x="109.4" y="240.8" transform="rotate(-90 109.4 240.8)">2</text>
<text x="118.9" y="240.5" transform="rotate(-90 118.9 240.5)">1</text>
<text x="72.9" y="247.5" transform="rotate(-90 72.9 247.5)">Vcc</text>
<text x="100.1" y="254.8" transform="rotate(-90 100.1 254.8)">Vcc</text>
</g>
<g font-size=".9">
<text x="116.4" y="7.8" transform="rotate(-90 116.4 7.8)">C</text>
<text x="119" y="10.3" transform="rotate(-90 119 10.3)">B</text>
<text x="123.3" y="7.8" transform="rotate(-90 123.3 7.8)">E</text>
<text x="98.8" y="14.2" transform="rotate(-90 98.8 14.2)">C</text>
<text x="101.4" y="16.8" transform="rotate(-90 101.4 16.8)">B</text>
<text x="105.7" y="14.2" transform="rotate(-90 105.7 14.2)">E</text>
<text x="108.5" y="98.2" transform="rotate(-90 108.5 98.2)">E</text>
<text x="112.8" y="100.8" transform="rotate(-90 112.8 100.8)">B</text>
<text x="115.4" y="98.2" transform="rotate(-90 115.4 98.2)">C</text>
<text x="140.4" y="98.2" transform="rotate(-90 140.4 98.2)">E</text>
<text x="144.7" y="100.8" transform="rotate(-90 144.7 100.8)">B</text>
<text x="147.3" y="98.2" transform="rotate(-90 147.3 98.2)">C</text>
<text x="50.1" y="131.6" transform="rotate(-90 50.1 131.6)">C</text>
<text x="52.7" y="129" transform="rotate(-90 52.7 129)">B</text>
<text x="57" y="131.6" transform="rotate(-90 57 131.6)">E</text>
<text x="152.4" y="194.7" transform="rotate(-90 152.4 194.7)">E</text>
<text x="159.3" y="194.7" transform="rotate(-90 159.3 194.7)">C</text>
<text x="156.7" y="198.1" transform="rotate(-90 156.7 198.1)">B</text>
</g>
</svg>
